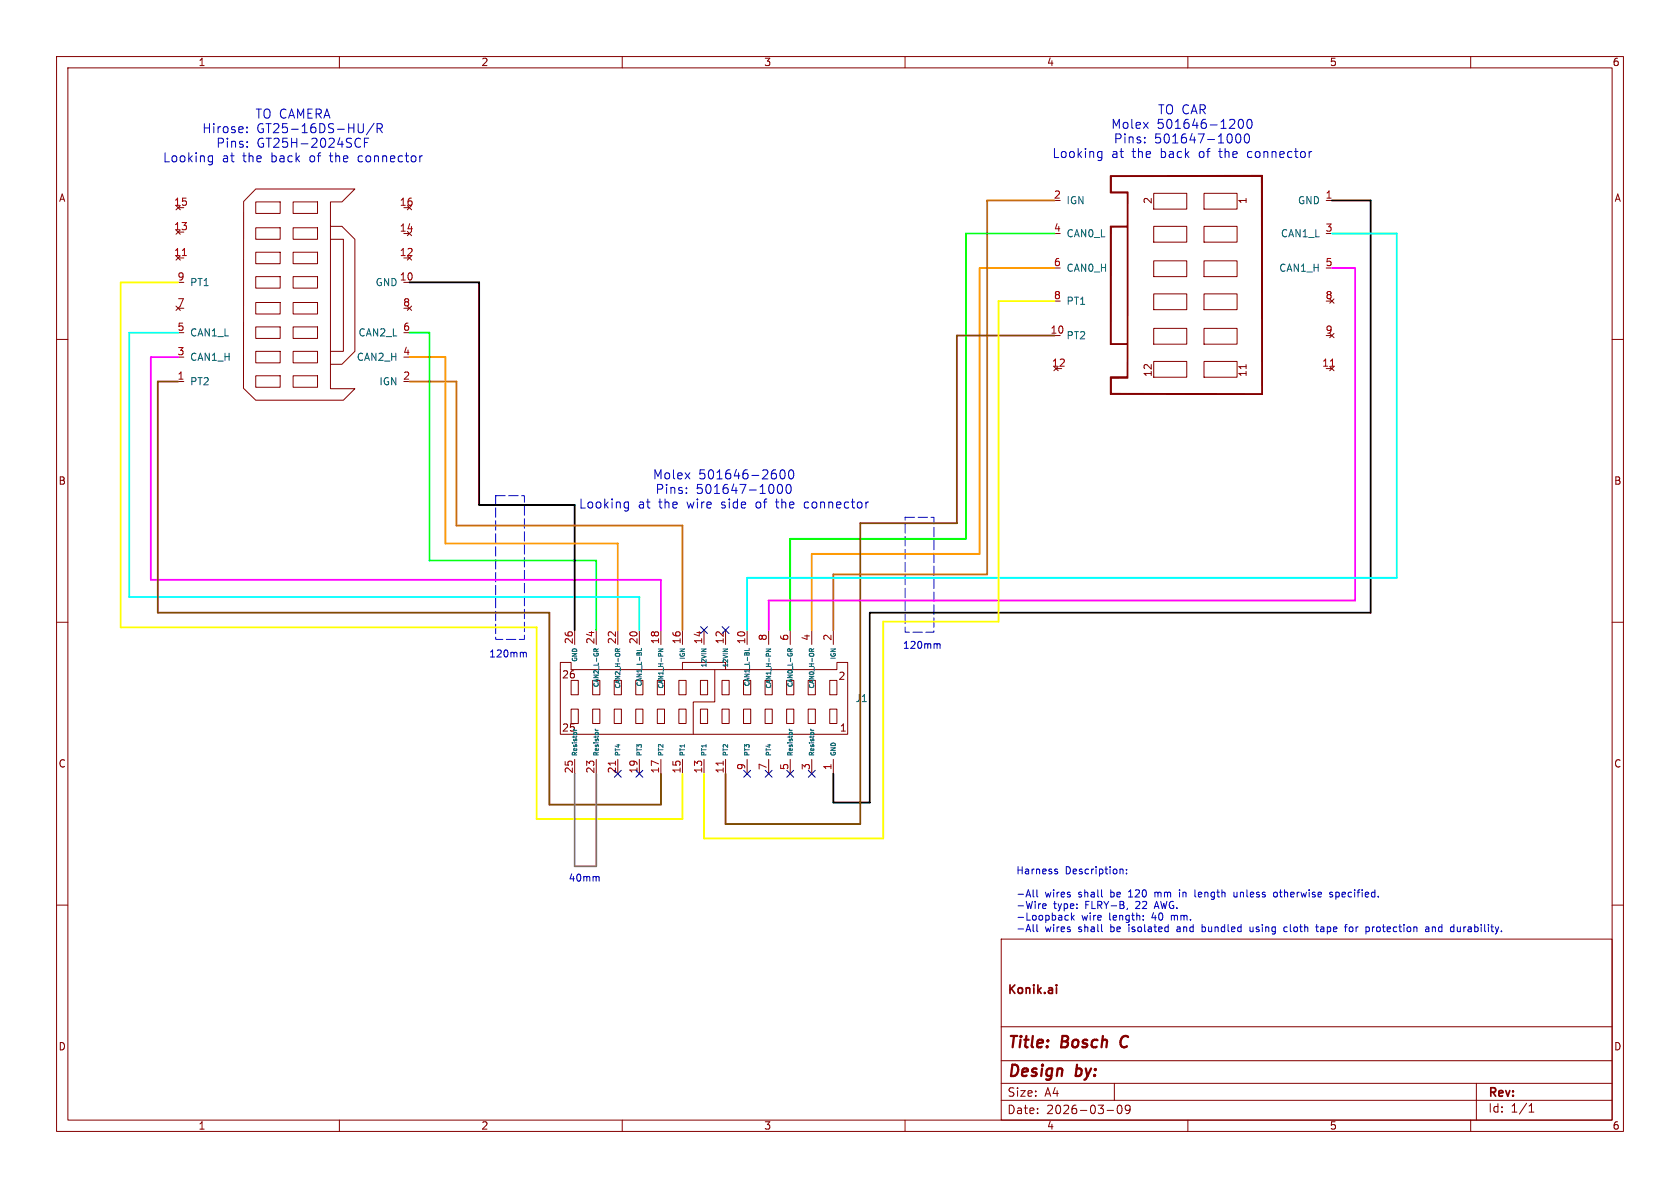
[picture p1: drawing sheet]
<svg xmlns="http://www.w3.org/2000/svg" width="297mm" height="210mm" viewBox="0 0 297 210" stroke-linecap="round" stroke-linejoin="round" font-family="sans-serif">
<g fill="none" stroke="#840000" stroke-width=".18">
<path d="M10 10h277v190h-277zM12 12h273v186h-273zM60 10v2M110 10v2M160 10v2M210 10v2M260 10v2M45.2 35.7h4.3v2h-4.3zM45.2 33.4h17.5l-2.2 2.3h-2.1v4.3h2.1l2.2 2.3v19.8l-2.2 2.3h-2.1v4.3h4.3l-2 2h-15.5l-2.2-2.1 .1-33zM51.8 35.7h4.3v2h-4.3zM204 34.2h5.8v2.8h-5.8zM212.9 34.2h5.8v2.8h-5.8z"/>
<path d="M31.1 45.2l.8 .8M31.1 54.1l.8 .8M31.9 45.2l-.8 .8M31.9 54.1l-.8 .8M45.2 40.3h4.3v2h-4.3zM45.2 44.6h4.3v2h-4.3zM45.2 48.9h4.3v2h-4.3zM45.2 53.5h4.3v2h-4.3zM45.2 57.8h4.3v2h-4.3zM51.8 40.3h4.3v2h-4.3zM51.8 44.6h4.3v2h-4.3zM51.8 48.9h4.3v2h-4.3z"/>
<path d="M51.8 53.5h4.3v2h-4.3zM51.8 57.8h4.3v2h-4.3zM58.4 42.3h2.3v19.8h-2.3M58.4 40v24.4M72 40.9l.8 .8M72 45.2l.8 .8M72 54.1l.8 .8M72.8 40.9l-.8 .8M72.8 45.2l-.8 .8M72.8 54.1l-.8 .8M204 58h5.8v2.8h-5.8zM204 52h5.8v2.7h-5.8z"/>
<path d="M204 46.1h5.8v2.8h-5.8zM204 40h5.8v2.8h-5.8zM212.9 58h5.8v2.8h-5.8zM212.9 52h5.8v2.7h-5.8zM212.9 46.1h5.8v2.8h-5.8zM212.9 40h5.8v2.8h-5.8zM235.1 58.9l.7 .8M235.1 52.8l.7 .8M235.8 58.9l-.7 .8M235.8 52.8l-.7 .8M10 60h2M45.2 62.1h4.3v2h-4.3z"/>
<path d="M45.2 66.4h4.3v2.1h-4.3zM51.8 62.1h4.3v2h-4.3zM51.8 66.4h4.3v2.1h-4.3zM186.3 64.8l.8 .7M187.1 64.8l-.8 .7M204 63.9h5.8v2.8h-5.8zM212.9 63.9h5.8v2.8h-5.8zM220.3 64.4v.8M235.1 64.8l.7 .7M235.8 64.8l-.7 .7M285 60h2M10 110h2"/>
<path d="M99.1 117.1h1.9v1.3h19.6v-1.3h7.7v1.3h19.7v-1.3h1.9v12.7h-50.8zM101.6 111.4v2.5M105.4 111.4v2.5M109.2 111.4v2.5M113 111.4v2.5M116.8 111.4v2.5M120.6 118.4h7.7M120.6 111.4v2.5M124.5 111.4v2.5M126.4 118.4v5.7h-3.8v5.7M128.3 111.4v2.5M132.1 111.4v2.5"/>
<path d="M135.9 111.4v2.5M139.7 111.4v2.5M143.5 111.4v2.5M147.3 111.4v2.5M285 110h2M101 120.3h1.2v2.5h-1.2zM101 125.4h1.2v2.5h-1.2zM101.6 134.2v2.6M104.8 120.3h1.2v2.5h-1.2zM104.8 125.4h1.2v2.5h-1.2zM105.4 134.2v2.6M108.6 120.3h1.3v2.5h-1.3z"/>
<path d="M108.6 125.4h1.3v2.5h-1.3zM109.2 134.2v2.6M112.4 120.3h1.3v2.5h-1.3zM112.4 125.4h1.3v2.5h-1.3zM113 134.2v2.6M116.2 120.3h1.3v2.5h-1.3zM116.2 125.4h1.3v2.5h-1.3zM116.8 134.2v2.6M120 120.3h1.3v2.5h-1.3zM120 125.4h1.3v2.5h-1.3zM120.6 134.2v2.6M123.8 120.3h1.3v2.5h-1.3z"/>
<path d="M123.8 125.4h1.3v2.5h-1.3zM124.5 134.2v2.6M127.6 120.3h1.3v2.5h-1.3zM127.6 125.4h1.3v2.5h-1.3zM128.3 134.2v2.6M131.4 120.3h1.3v2.5h-1.3zM131.4 125.4h1.3v2.5h-1.3zM132.1 134.2v2.6M135.3 120.3h1.2v2.5h-1.2zM135.3 125.4h1.2v2.5h-1.2zM135.9 134.2v2.6M139.1 120.3h1.2v2.5h-1.2z"/>
<path d="M139.1 125.4h1.2v2.5h-1.2zM139.7 134.2v2.6M142.9 120.3h1.2v2.5h-1.2zM142.9 125.4h1.2v2.5h-1.2zM143.5 134.2v2.6M146.7 120.3h1.3v2.5h-1.3zM146.7 125.4h1.3v2.5h-1.3zM147.3 134.2v2.6M10 160h2M177 166h108v32h-108zM285 160h2M60 198v2"/>
<path d="M110 198v2M160 198v2M177 194.5h108M177 191.5h108M177 187.5h108M177 181.5h108M195.7 196.3h1.2M197 191.5v3M197.6 195.5l.3-.1a.81 .81 0 0 1 .5 .6 .81 .81 0 0 1-.3 .8l-.1 .1a.81 .81 0 0 1-.4-1.4zM199.8 196l-.3 .3h-.3l-.3-.3 .2-.6h.4l.2 .1a.99 .99 0 0 1-.3 1.4h-.3M210 198v2M260 198v2"/>
<path d="M261 191.5v6.5M270.3 196.6h.9M270.3 195.5l.4-.4v1.5"/>
</g>
<path d="M198.4 183.4a1.27 1.27 0 0 0 0 1.6" fill="none" stroke="#840000" stroke-width=".4"/>
<path d="M186.8 174.1v.1M186.8 174.6v1" fill="none" stroke="#840000" stroke-width=".3"/>
<g fill="none" stroke="#006464" stroke-width=".18">
<path d="M105 115.1v-.3l.1-.1 .3 .1v.3M105.8 114.7l-.4 .3M108.8 115.1v-.3l.1-.1 .3 .1v.3M109.6 114.7l-.4 .3M113.4 114.6v.4h-.8M116.4 114.7h.8l-.8 .5h.8M124 114.7h.8l-.8 .5M127.8 114.7h.8l-.8 .5M132.4 114.6v.4h-.8M135.5 114.7h.8l-.8 .5h.8M139.3 115.1v-.3l.1-.1 .2 .1 .1 .3M140.1 114.7l-.4 .3"/>
<path d="M143.1 115.1v-.3l.1-.1 .3 .1v.3M143.9 114.7l-.4 .3M101.4 129.1h.6M105.2 129.1h.6M105.2 128.9l.2 .2M139.5 129.1h.6M139.5 128.9l.2 .2M143.3 129.1h.6M143.3 128.9l.2 .2"/>
</g>
<path d="M32.2 45.2h.8M235.2 64.7h.7M108.8 134.5v.8M127.9 134.5v.8" fill="none" stroke="#a90000" stroke-width=".18"/>
<path d="M196.3 31.1l26.9-.1v38.7h-.1l-.1-38.5h-26.5v2.7h2.9v33h-2.9v2.6l26.6 .1v.1h-26.8v-3.1h3v-5.7h-3l.2-.1h2.8v-20.7l-2.8 .1v20.6l-.2 .1v-20.9h3v-5.9h-3z" fill="#840000" stroke="#840000" stroke-width=".18"/>
<path d="M87.6 87.6h5.1v25.4h-5.1v-25.4M160 91.4h5.1v20.4h-5.1v-20.4" fill="none" stroke="#00f" stroke-width=".18" stroke-dasharray="1.7 .6"/>
<path d="M235.5 35.4h6.8v72.9h-88.5v33.6h-6.5v-5.1M72.4 49.9h12.3v39.4h16.9v22.1" fill="none" stroke="#000" stroke-width=".32"/>
<path d="M235.5 47.4h4.1v58.8h-103.7v5.2M31.5 63.1h-4.8v39.4h90.1v8.9" fill="none" stroke="#f0f" stroke-width=".32"/>
<path d="M31.5 58.8h-8.6v46.7h90.1v5.9M235.5 41.3h11.4v60.8h-114.8v9.3" fill="none" stroke="#0ff" stroke-width=".32"/>
<path d="M72.4 58.8h3.5v40.3h29.5v12.3M186.4 41.3h-15.6v54h-31.1v16.1" fill="none" stroke="#0f0" stroke-width=".32"/>
<path d="M186.4 47.4h-13.2v50.5h-29.7v13.5M72.4 63.1h6.3v33h30.5v15.3" fill="none" stroke="#f90" stroke-width=".32"/>
<path d="M186.4 35.4h-11.9v66.1h-27.2v9.9M72.4 67.4h8.3v25.5h39.9v18.5" fill="none" stroke="#c60" stroke-width=".32"/>
<path d="M31.5 49.9h-10.2v61h73.6v33.9h25.7v-8M186.4 53.2h-9.9v56.7h-20.4v38.3h-31.6v-11.4" fill="none" stroke="#ff0" stroke-width=".32"/>
<path d="M186.4 59.3h-17.2v33.2h-17.1v53.2h-23.8v-8.9M31.5 67.4h-3.6v40.9h69.2v33.9h19.7v-5.4" fill="none" stroke="#804d00" stroke-width=".32"/>
<path d="M101.6 136.8v16.3h3.8v-16.3" fill="none" stroke="#848484" stroke-width=".32"/>
<g fill="none" stroke="#000084" stroke-width=".18">
<path d="M123.9 110.8l1.2 1.2M125.1 110.8l-1.2 1.2M127.7 110.8l1.2 1.2M128.9 110.8l-1.2 1.2M108.6 136.2l1.2 1.2M109.8 136.2l-1.2 1.2M112.4 136.2l1.2 1.2M113.6 136.2l-1.2 1.2M131.5 136.2l1.2 1.2M132.7 136.2l-1.2 1.2M135.3 136.2l1.2 1.2M136.5 136.2l-1.2 1.2"/>
<path d="M139.1 136.2l1.2 1.2M140.3 136.2l-1.2 1.2M142.9 136.2l1.2 1.2M144.1 136.2l-1.2 1.2"/>
</g>
<g fill="none" stroke="#0000c2" stroke-width=".18">
<path d="M37.1 27.5l.5 .1M37.6 27.5v1.3l-.2 .3h-.4M37.6 28.5l-.5 .1M43.7 23.3v.2M43.7 22.5v.1M43.7 25.9v.1M43.7 25v.2M63.7 24.5v.1M63.7 25.9l-.4 .1M64.2 21.9v1.3l-.1 .2M64.4 25.2h.6M65.2 24.4h-.8v1.6"/>
<path d="M66.1 21.8l-1.3 2M66.7 22.7l.7-.1 .2-.2-.1-.4-.2-.1h-.6v1.6M67.1 22.7l.5 .8M74.7 27.5l-.4 .2M194.3 26.8l.5 .1M194.8 26.8v1.3l-.2 .2-.3 .1M194.8 27.8h-.5M202.4 24.3v.1M202.4 25.1v.2M218.6 23.8l.2-.1a.86 .86 0 0 1 .4 1.4l-.4 .2-.3-.3v-.7zM219.1 21.2l.2-.1a.86 .86 0 0 1 .4 1.4l-.4 .2a1.06 1.06 0 0 1-.2-1.5zM220.1 23.8l.3-.1a.86 .86 0 0 1 .3 1.4l-.3 .2-.3-.3-.1-.7z"/>
<path d="M220.6 21.2l.2-.1a.86 .86 0 0 1 .4 1.4l-.4 .2-.3-.3-.1-.7zM231.9 26.8l-.4 .1M110.6 88.7l.5 .1M111.1 88.7v1.3l-.2 .3h-.3M111.1 89.7l-.5 .1M121.3 87.1v.1M121.3 86.2v.2M137.6 85.8l.2-.2a.86 .86 0 0 1 .4 1.5l-.4 .1-.3-.3-.1-.7zM138 83.2l.3-.1a.86 .86 0 0 1 .3 1.4l-.3 .2-.3-.3-.1-.7zM139.1 85.8l.2-.2a.86 .86 0 0 1 .4 1.5l-.4 .1-.3-.3-.1-.7zM139.6 83.2l.2-.1a.86 .86 0 0 1 .4 1.4l-.4 .2-.3-.3-.1-.7zM153.5 88.7l-.3 .1"/>
<path d="M92.6 115.4h.4v.7M165.7 113.8h.4l.1 .8M105.6 154.9l.3 .2v.7M182.6 157.3v1.1l.2 .2M183.3 157.3v1.1l.2 .2M184.3 159.9l.2-.1h.3l.1 .1v.2l-.6 .1M186.6 154.1h.3l.1 .2-.2 .2h-.2M186.6 153.6l.3 .1M194.8 158.5l.1 .1M198.1 153.7h.4v.8M199.2 154.4v.1M199.2 153.7v.1"/>
<path d="M199.5 158.6h.7M199.6 157.6l-.1 .1M204.2 157.7v.9M204.4 157.7l-.2 .1M208.5 157.3v.1M208.5 157.7v.9M211.2 157.3v1.1l.2 .2M218.1 157.7l.1 .8 .3 .1 .2-.2M218.7 157.7v.9M225.2 157.8l.2-.1 .4 .1v.5l-.1 .2-.3 .1-.2-.2zM235.6 157.8l-.3-.1-.2 .2v.2l.5 .1v.3h-.5M236.2 158.5l.1 .1"/>
<path d="M236.2 157.7v1.3M236.3 157.7l-.1 .1M182.6 163.4v1.1l.2 .2M183.3 163.4v1.1l.2 .2M184.3 160.4l.2 .2 .4-.1M188.4 162.6h.5M189.4 161.4v1.3M189.5 162.2l.4 .5M189.9 161.8l-.5 .5M194.8 164.6l.1 .1M199.3 160.5l-.1 .3M202.1 162.5v.2"/>
<path d="M202.1 161.9v.1M208.2 163.9h-.1M208.2 164.2l-.2 .2 .2 .3M212.5 163.4v1.3M212.5 164.6l.4 .1M212.9 163.9h-.4M221 163.9v.7l.3 .1 .2-.1M227.6 163.9h-.4l-.2 .2 .1 .5h.5M232.6 163.9h.5M232.8 163.4v1.1l.3 .2M233.6 163.9h-.1M233.6 164.2l-.2 .2 .2 .3"/>
<path d="M238.9 163.9h-.3l-.1 .2 .1 .5 .3 .1M242.6 163.9v.8M242.9 163.9l-.3 .2M252.1 163.9h.5v.8M252.6 164.2h-.4l-.2 .2 .2 .3 .4-.1M253.2 163.9v.8M253.6 163.9l-.4 .1M257.6 163.9l.1 .7 .3 .1 .2-.1"/>
</g>
<g font-size="2.8" fill="#840000">
<text x="178" y="185.8">Title:</text>
<text x="187.7" y="185.8">Bosch</text>
<text x="198.9" y="185.8">C</text>
<text x="178" y="190.9">Design</text>
<text x="190.2" y="190.9">by:</text>
</g>
<g font-size="2.2" fill="#0000c2">
<text x="35.7" y="23.8">Hirose:</text>
<text x="45.1" y="21.2">TO CAMERA</text>
<text x="45.3" y="23.8">GT25-16DS-HU/R</text>
<text x="196.4" y="23">Molex</text>
<text x="204.5" y="23">501646-1200</text>
<text x="204.6" y="20.4">TO CAR</text>
<text x="28.7" y="28.9">Looking</text>
<text x="38.1" y="26.3">Pins:</text>
<text x="39.2" y="28.9">at</text>
<text x="43" y="28.9">the</text>
<text x="45.4" y="26.3">GT25H-2024SCF</text>
<text x="48" y="28.9">back</text>
<text x="55" y="28.9">of</text>
<text x="58.7" y="28.9">the</text>
<text x="63.8" y="28.9">connector</text>
<text x="186" y="28.1">Looking</text>
<text x="196.5" y="28.1">at</text>
<text x="196.8" y="25.6">Pins:</text>
<text x="200.2" y="28.1">the</text>
<text x="204" y="25.6">501647-1000</text>
<text x="205.3" y="28.1">back</text>
<text x="212.2" y="28.1">of</text>
<text x="215.9" y="28.1">the</text>
<text x="221" y="28.1">connector</text>
<text x="115.3" y="85">Molex</text>
<text x="115.8" y="87.5">Pins:</text>
<text x="123" y="87.5">501647-1000</text>
<text x="123.5" y="85">501646-2600</text>
<text x="102.3" y="90.1">Looking</text>
<text x="112.8" y="90.1">at</text>
<text x="116.5" y="90.1">the</text>
<text x="121.6" y="90.1">wire</text>
<text x="127.7" y="90.1">side</text>
<text x="134" y="90.1">of</text>
<text x="137.7" y="90.1">the</text>
<text x="142.8" y="90.1">connector</text>
</g>
<g font-size="2.1" fill="#840000">
<text x="178" y="176.1">Konik.ai</text>
<text x="178" y="197.2">Date:</text>
<text x="178" y="194.1">Size:</text>
<text x="184.7" y="194.1">A4</text>
<text x="185" y="197.2">2026-03-09</text>
<text x="263" y="194.3">Rev:</text>
<text x="263" y="196.9">Id:</text>
<text x="267.1" y="196.9">1/1</text>
</g>
<g font-size="1.8" fill="#840000">
<text x="35" y="11.9">1</text>
<text x="85" y="11.9">2</text>
<text x="135" y="11.9">3</text>
<text x="185" y="11.9">4</text>
<text x="235" y="11.9">5</text>
<text x="285" y="11.9">6</text>
<text x="10.3" y="35.9">A</text>
<text x="285.3" y="35.9">A</text>
<text x="203.8" y="36.1" transform="rotate(-90 203.8 36.1)">2</text>
<text x="220.6" y="36.1" transform="rotate(-90 220.6 36.1)">1</text>
<text x="203.8" y="66.7" transform="rotate(-90 203.8 66.7)">12</text>
<text x="220.6" y="66.7" transform="rotate(-90 220.6 66.7)">11</text>
<text x="10.3" y="85.9">B</text>
<text x="285.3" y="85.9">B</text>
<text x="99.3" y="120.1">26</text>
<text x="148.1" y="120.4">2</text>
<text x="148.4" y="129.5">1</text>
<text x="10.3" y="135.9">C</text>
<text x="285.3" y="135.9">C</text>
<text x="10.3" y="185.9">D</text>
<text x="285.3" y="185.9">D</text>
<text x="35" y="199.9">1</text>
<text x="85" y="199.9">2</text>
<text x="135" y="199.9">3</text>
<text x="185" y="199.9">4</text>
<text x="235" y="199.9">5</text>
<text x="285" y="199.9">6</text>
</g>
<g font-size="1.8" fill="#a90000">
<text x="186.2" y="35.2">2</text>
<text x="234.3" y="35.2">1</text>
<text x="30.7" y="36.5">15</text>
<text x="30.7" y="40.8">13</text>
<text x="70.6" y="36.5">16</text>
<text x="70.6" y="41">14</text>
<text x="186.2" y="41">4</text>
<text x="234.3" y="41">3</text>
<text x="30.7" y="45.3">11</text>
<text x="70.6" y="45.3">12</text>
<text x="186.2" y="47.1">6</text>
<text x="234.3" y="47.1">5</text>
<text x="31.3" y="49.7">9</text>
<text x="70.6" y="49.7">10</text>
<text x="186.2" y="53">8</text>
<text x="234.3" y="53">8</text>
<text x="31.3" y="54.2">7</text>
<text x="31.3" y="58.6">5</text>
<text x="71.2" y="54.2">8</text>
<text x="71.2" y="58.6">6</text>
<text x="185.6" y="59.1">10</text>
<text x="234.3" y="59.1">9</text>
<text x="31.3" y="62.9">3</text>
<text x="71.2" y="62.9">4</text>
<text x="185.9" y="64.9">12</text>
<text x="233.6" y="64.9">11</text>
<text x="31.3" y="67.2">1</text>
<text x="71.2" y="67.2">2</text>
<text x="101.3" y="114" transform="rotate(-90 101.3 114)">26</text>
<text x="105.2" y="114" transform="rotate(-90 105.2 114)">24</text>
<text x="109" y="114" transform="rotate(-90 109 114)">22</text>
<text x="112.8" y="114" transform="rotate(-90 112.8 114)">20</text>
<text x="116.6" y="114" transform="rotate(-90 116.6 114)">18</text>
<text x="120.4" y="114" transform="rotate(-90 120.4 114)">16</text>
<text x="124.2" y="114" transform="rotate(-90 124.2 114)">14</text>
<text x="128" y="114" transform="rotate(-90 128 114)">12</text>
<text x="131.8" y="114" transform="rotate(-90 131.8 114)">10</text>
<text x="135.6" y="113.4" transform="rotate(-90 135.6 113.4)">8</text>
<text x="139.4" y="113.4" transform="rotate(-90 139.4 113.4)">6</text>
<text x="143.3" y="113.4" transform="rotate(-90 143.3 113.4)">4</text>
<text x="147.1" y="113.4" transform="rotate(-90 147.1 113.4)">2</text>
<text x="101.3" y="136.8" transform="rotate(-90 101.3 136.8)">25</text>
<text x="105.2" y="136.8" transform="rotate(-90 105.2 136.8)">23</text>
<text x="109" y="136.8" transform="rotate(-90 109 136.8)">21</text>
<text x="112.8" y="136.8" transform="rotate(-90 112.8 136.8)">19</text>
<text x="116.6" y="136.8" transform="rotate(-90 116.6 136.8)">17</text>
<text x="120.4" y="136.8" transform="rotate(-90 120.4 136.8)">15</text>
<text x="124.2" y="136.8" transform="rotate(-90 124.2 136.8)">13</text>
<text x="128" y="136.8" transform="rotate(-90 128 136.8)">11</text>
<text x="131.8" y="136.2" transform="rotate(-90 131.8 136.2)">9</text>
<text x="135.6" y="136.2" transform="rotate(-90 135.6 136.2)">7</text>
<text x="139.4" y="136.2" transform="rotate(-90 139.4 136.2)">5</text>
<text x="143.3" y="136.2" transform="rotate(-90 143.3 136.2)">3</text>
<text x="147.1" y="136.2" transform="rotate(-90 147.1 136.2)">1</text>
</g>
<g font-size="1.8" fill="#006464">
<text x="188.5" y="36.3">IGN</text>
<text x="229.4" y="36.3">GND</text>
<text x="188.5" y="42.1">CAN0_L</text>
<text x="226.3" y="42.1">CAN1_L</text>
<text x="33.5" y="50.8">PT1</text>
<text x="66.3" y="50.8">GND</text>
<text x="188.5" y="48.2">CAN0_H</text>
<text x="226" y="48.2">CAN1_H</text>
<text x="33.5" y="59.7">CAN1_L</text>
<text x="63.3" y="59.7">CAN2_L</text>
<text x="188.5" y="54.1">PT1</text>
<text x="33.5" y="64">CAN1_H</text>
<text x="63" y="64">CAN2_H</text>
<text x="188.5" y="60.2">PT2</text>
<text x="33.5" y="68.3">PT2</text>
<text x="67" y="68.3">IGN</text>
<text x="151.1" y="124.3">J1</text>
<text x="99.3" y="129.5">25</text>
</g>
<g font-size="1.8" fill="#0000c2">
<text x="179.6" y="154.8">Harness</text>
<text x="188.3" y="154.8">Description:</text>
<text x="179.6" y="158.8">-All</text>
<text x="179.6" y="160.9">-Wire</text>
<text x="184.7" y="158.8">wires</text>
<text x="186.3" y="160.9">type:</text>
<text x="190.7" y="158.8">shall</text>
<text x="192" y="160.9">FLRY-B,</text>
<text x="196.6" y="158.8">be</text>
<text x="200" y="158.8">120</text>
<text x="201.1" y="160.9">22</text>
<text x="204.6" y="160.9">AWG.</text>
<text x="204.8" y="158.8">mm</text>
<text x="209.3" y="158.8">in</text>
<text x="212.3" y="158.8">length</text>
<text x="219.4" y="158.8">unless</text>
<text x="226.6" y="158.8">otherwise</text>
<text x="236.8" y="158.8">specified.</text>
<text x="179.6" y="162.9">-Loopback</text>
<text x="179.6" y="165">-All</text>
<text x="184.7" y="165">wires</text>
<text x="190.7" y="165">shall</text>
<text x="191.2" y="162.9">wire</text>
<text x="196.2" y="162.9">length:</text>
<text x="196.6" y="165">be</text>
<text x="200" y="165">isolated</text>
<text x="203.9" y="162.9">40</text>
<text x="207.5" y="162.9">mm.</text>
<text x="208.7" y="165">and</text>
<text x="213.3" y="165">bundled</text>
<text x="222" y="165">using</text>
<text x="228.3" y="165">cloth</text>
<text x="234.2" y="165">tape</text>
<text x="239.5" y="165">for</text>
<text x="243.3" y="165">protection</text>
<text x="254.1" y="165">and</text>
<text x="258.7" y="165">durability.</text>
</g>
<g font-size="1.7" fill="#0000c2">
<text x="86.4" y="116.4">120mm</text>
<text x="159.5" y="114.9">120mm</text>
<text x="100.4" y="156">40mm</text>
</g>
<g font-size="1.1" fill="#006464">
<text x="102.2" y="117.2" transform="rotate(-90 102.2 117.2)">GND</text>
<text x="121.3" y="116.8" transform="rotate(-90 121.3 116.8)">IGN</text>
<text x="125.1" y="118.2" transform="rotate(-90 125.1 118.2)">12VIN</text>
<text x="128.9" y="118.2" transform="rotate(-90 128.9 118.2)">12VIN</text>
<text x="147.9" y="116.8" transform="rotate(-90 147.9 116.8)">IGN</text>
<text x="106" y="121.7" transform="rotate(-90 106 121.7)">CAN2_L-GR</text>
<text x="109.8" y="121.9" transform="rotate(-90 109.8 121.9)">CAN2_H-OR</text>
<text x="113.7" y="121.5" transform="rotate(-90 113.7 121.5)">CAN1_L-BL</text>
<text x="117.5" y="121.9" transform="rotate(-90 117.5 121.9)">CAN1_H-PN</text>
<text x="132.7" y="121.5" transform="rotate(-90 132.7 121.5)">CAN1_L-BL</text>
<text x="136.5" y="121.9" transform="rotate(-90 136.5 121.9)">CAN1_H-PN</text>
<text x="140.3" y="121.7" transform="rotate(-90 140.3 121.7)">CAN0_L-GR</text>
<text x="144.1" y="121.9" transform="rotate(-90 144.1 121.9)">CAN0_H-OR</text>
<text x="102.2" y="133.7" transform="rotate(-90 102.2 133.7)">Resistor</text>
<text x="106" y="133.7" transform="rotate(-90 106 133.7)">Resistor</text>
<text x="109.8" y="133.7" transform="rotate(-90 109.8 133.7)">PT4</text>
<text x="113.7" y="133.7" transform="rotate(-90 113.7 133.7)">PT3</text>
<text x="117.5" y="133.7" transform="rotate(-90 117.5 133.7)">PT2</text>
<text x="121.3" y="133.7" transform="rotate(-90 121.3 133.7)">PT1</text>
<text x="125.1" y="133.7" transform="rotate(-90 125.1 133.7)">PT1</text>
<text x="128.9" y="133.7" transform="rotate(-90 128.9 133.7)">PT2</text>
<text x="132.7" y="133.7" transform="rotate(-90 132.7 133.7)">PT3</text>
<text x="136.5" y="133.7" transform="rotate(-90 136.5 133.7)">PT4</text>
<text x="140.3" y="133.7" transform="rotate(-90 140.3 133.7)">Resistor</text>
<text x="144.1" y="133.7" transform="rotate(-90 144.1 133.7)">Resistor</text>
<text x="147.9" y="133.7" transform="rotate(-90 147.9 133.7)">GND</text>
</g>
</svg>
